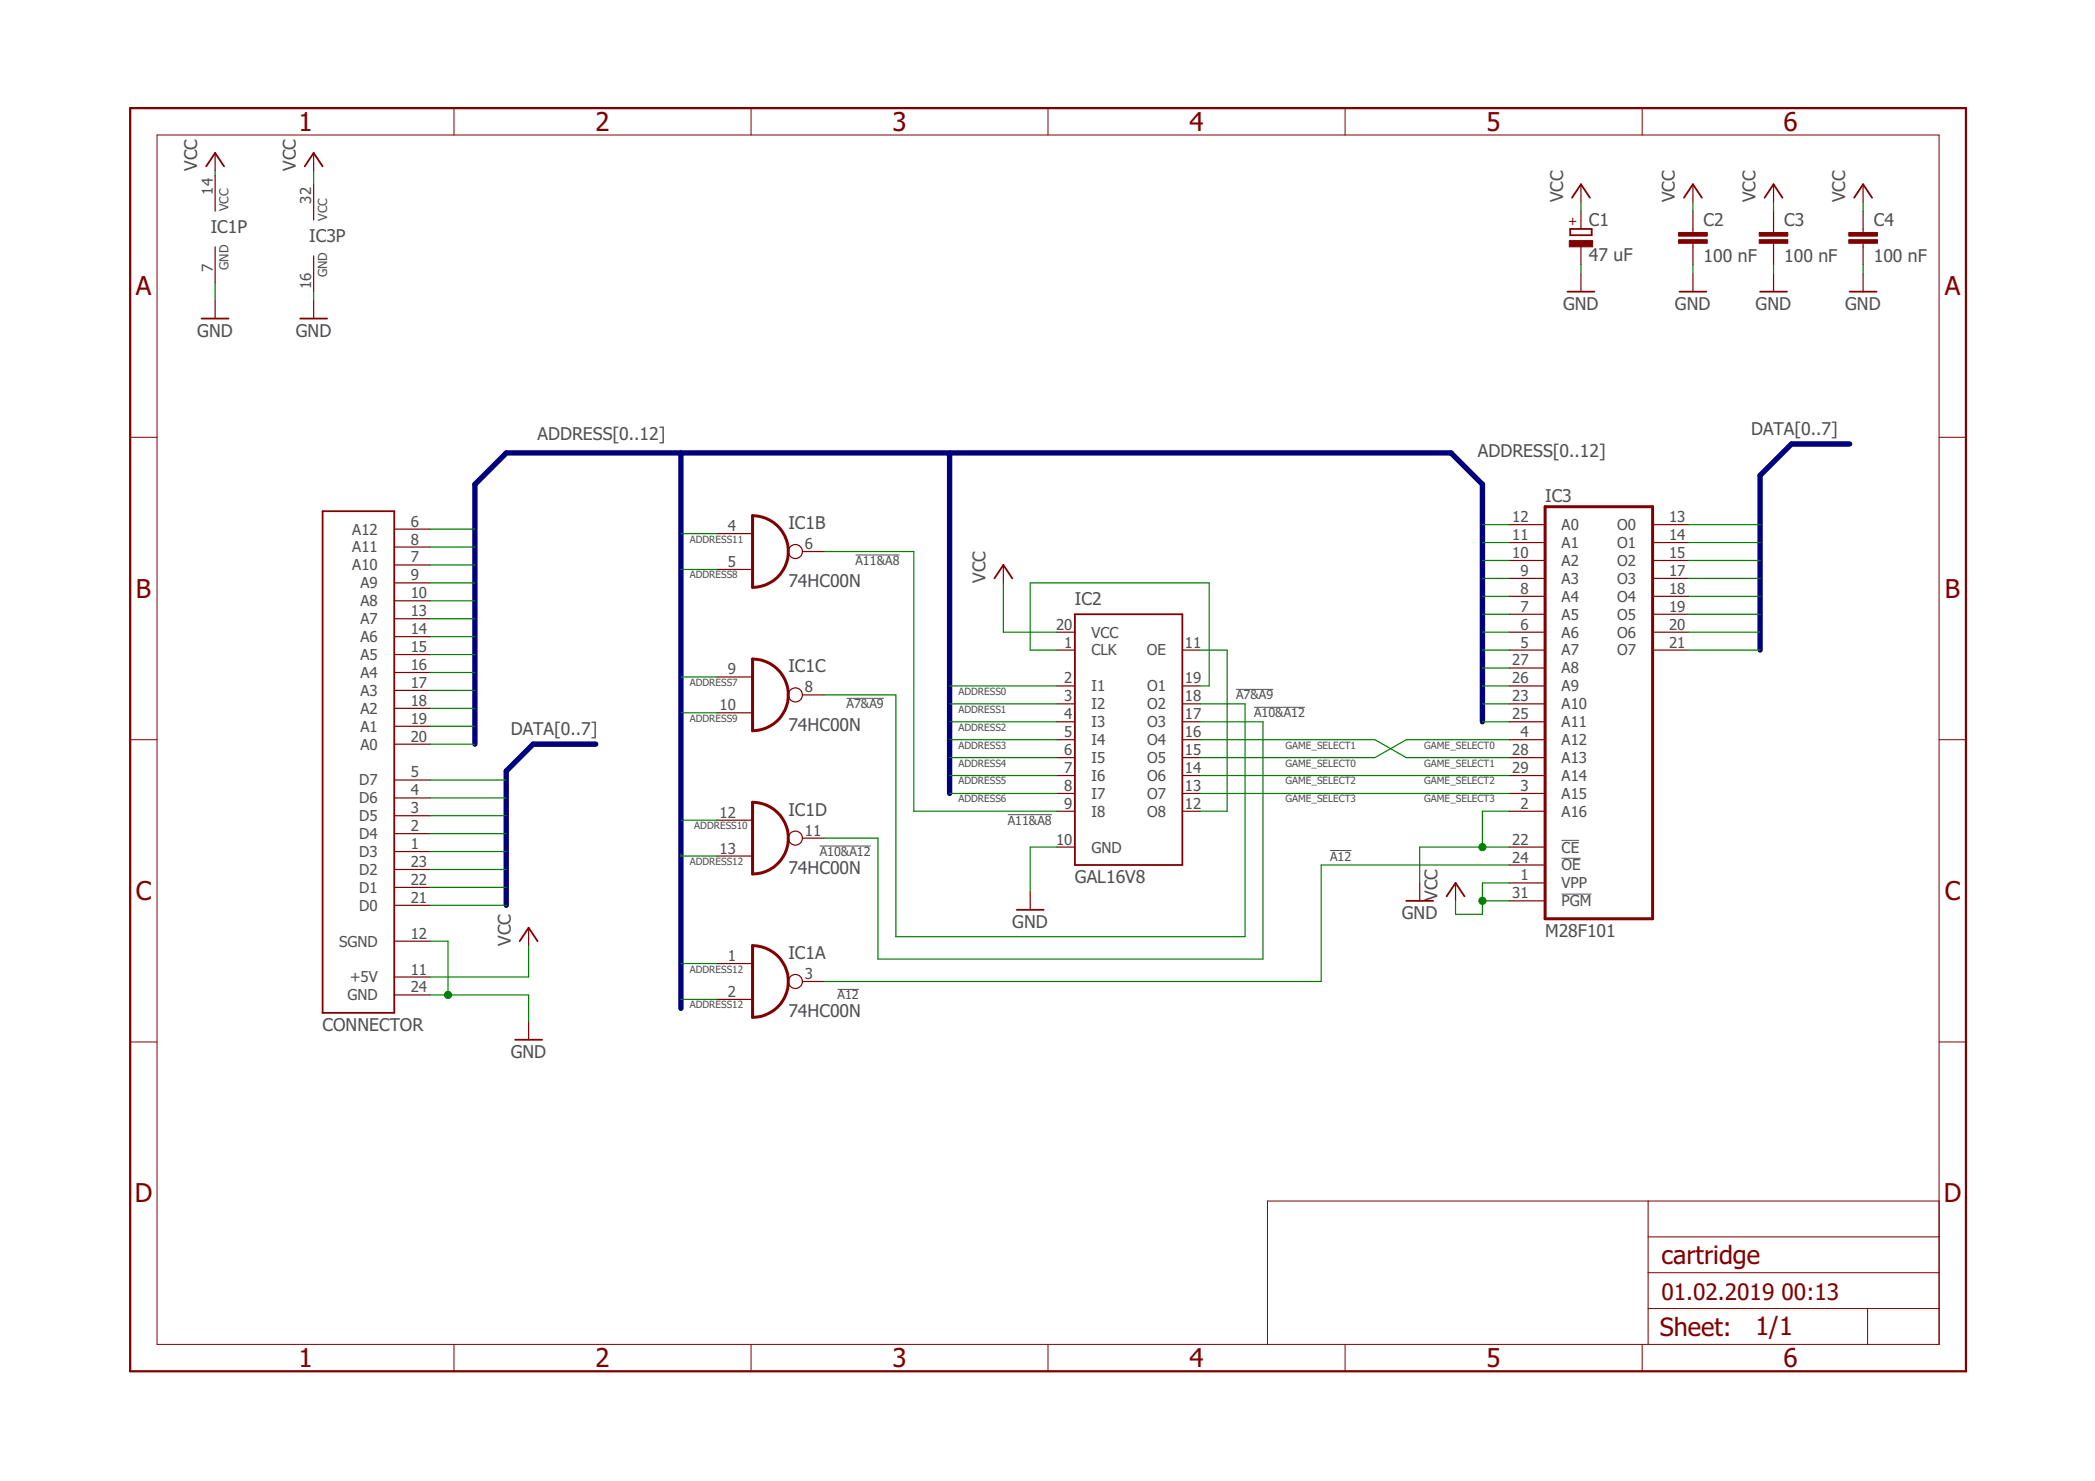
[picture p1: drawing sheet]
<svg xmlns="http://www.w3.org/2000/svg" width="297mm" height="210mm" viewBox="0 0 297 210" stroke-linecap="round" stroke-linejoin="round" font-family="sans-serif">
<path d="M121.3 78.7h6.3M120 99h5.3M175.3 97.7h5.2M116.2 119.9h7.2M142.9 115.5h6.2M177.8 100.2h7.2M221.4 119.1h2.5M188.6 120.5h3M221.4 121.6h2.7M221.4 126.7h4.3M118.8 140.2h3" fill="none" stroke="#505050" stroke-width=".14"/>
<g fill="none" stroke="#800000" stroke-width=".25">
<path d="M29.2 23.6l1.3-1.9 1.3 1.9M43.2 23.6l1.3-1.9 1.2 1.9M222.6 32.4h3.1v.9h-3.1zM222.9 28l1.3-1.9 1.2 1.9M238.8 28l1.2-1.9 1.3 1.9M250.2 28l1.3-1.9 1.2 1.9M262.9 28l1.3-1.9 1.2 1.9M28.6 45.1h3.8M42.6 45.1h3.8M222.2 41.3h3.9M238.1 41.3h3.8M249.6 41.3h3.8"/>
<path d="M262.3 41.3h3.8M45.7 72.5h10.2v71.1h-10.2zM141 82l1.3-1.9 1.2 1.9M152.4 87.1h15.2v35.5h-15.2zM73.7 133.4l1.3-1.9 1.2 1.9M144.2 128.9h3.8M199.4 127.7h3.8M205.1 127l1.3-1.9 1.2 1.9M73 147.4h3.9"/>
</g>
<g fill="none" stroke="#800000" stroke-width=".17">
<path d="M30.5 21.7v2.5M30.5 24.8v5.1M30.5 35v5.1M44.5 21.7v2.5M44.5 26.1v5.1M44.5 36.3v5M224.2 26.1v2.6M224.2 29.9v2.5M224.2 35v2.5M224.2 38.8v2.5M240 26.1v2.6M240 29.9v3.1"/>
<path d="M240 34.5v3M240 38.8v2.5M251.5 26.1v2.6M251.5 29.9v3.1M251.5 34.5v3M251.5 38.8v2.5M264.2 26.1v2.6M264.2 29.9v3.1M264.2 34.5v3M264.2 38.8v2.5M30.5 42.6v2.5M44.5 42.6v2.5"/>
<path d="M55.9 77.5h5.1M55.9 75h5.1M101.6 75.6h5.1M113.7 78.2h3.2M214 79.4h5.1M214 76.9h5.1M214 74.4h5.1M234.3 79.4h5.1M234.3 76.9h5.1M234.3 74.4h5.1M55.9 97.9h5.1M55.9 95.3h5.1"/>
<path d="M55.9 92.8h5.1M55.9 90.2h5.1M55.9 87.7h5.1M55.9 85.2h5.1M55.9 82.6h5.1M55.9 80.1h5.1M101.6 80.7h5.1M101.6 95.9h5.1M113.7 98.5h3.2M142.3 80.1v2.5M149.9 92.1h2.5M149.9 97.2h2.5"/>
<path d="M149.9 99.8h2.5M149.9 89.6h2.5M167.6 92.1h2.6M167.6 97.2h2.6M167.6 99.8h2.6M214 92.1h5.1M214 97.2h5.1M214 99.8h5.1M214 89.6h5.1M214 87.1h5.1M214 84.5h5.1M214 82h5.1"/>
<path d="M214 94.7h5.1M234.3 92.1h5.1M234.3 89.6h5.1M234.3 87.1h5.1M234.3 84.5h5.1M234.3 82h5.1M55.9 105.5h5.1M55.9 102.9h5.1M55.9 100.4h5.1M55.9 110.6h5.1M55.9 113.1h5.1M55.9 115.6h5.1"/>
<path d="M55.9 118.2h5.1M101.6 101h5.1M101.6 116.2h5.1M113.7 118.8h3.2M149.9 102.3h2.5M149.9 104.8h2.5M149.9 107.4h2.5M149.9 109.9h2.5M149.9 112.5h2.5M149.9 115h2.5M167.6 102.3h2.6M167.6 104.8h2.6"/>
<path d="M167.6 107.4h2.6M167.6 109.9h2.6M167.6 112.5h2.6M167.6 115h2.6M214 102.3h5.1M214 104.8h5.1M214 107.4h5.1M214 109.9h5.1M214 112.5h5.1M214 115h5.1M55.9 120.7h5.1M55.9 123.2h5.1"/>
<path d="M55.9 125.8h5.1M55.9 128.3h5.1M55.9 138.5h5.1M55.9 133.4h5.1M75 131.5v2.5M101.6 136.6h5.1M101.6 121.3h5.1M113.7 139.1h3.2M146.1 126.4v2.5M149.9 120.1h2.5M201.3 125.1v2.6M206.4 125.1v2.6"/>
<path d="M214 120.1h5.1M214 125.1h5.1M214 122.6h5.1M214 127.7h5.1M55.9 141h5.1M75 144.8v2.6M101.6 141.6h5.1"/>
<circle cx="112.8" cy="78.2" r=".99"/>
<circle cx="112.8" cy="98.5" r=".99"/>
<circle cx="112.8" cy="118.8" r=".99"/>
<circle cx="112.8" cy="139.1" r=".99"/>
</g>
<path d="M106.7 73.1a5.1 5.1 0 0 1 5.1 5.1 5.1 5.1 0 0 1-5.1 5zM219.1 71.8h15.2v58.4h-15.2zM106.7 93.4a5.1 5.1 0 0 1 5.1 5.1 5.1 5.1 0 0 1-5.1 5.1zM106.7 113.7a5.1 5.1 0 0 1 5.1 5.1 5.1 5.1 0 0 1-5.1 5.1zM106.7 134a5.1 5.1 0 0 1 5.1 5.1 5.1 5.1 0 0 1-5.1 5.1z" fill="none" stroke="#800000" stroke-width=".42"/>
<g fill="none" stroke="#800000" stroke-width=".14">
<path d="M22.3 19.1h252.6v171.4h-252.6zM64.4 15.3v3.8M106.5 15.3v3.8M148.6 15.3v3.8M190.7 15.3v3.8M232.8 15.3v3.8M18.5 62h3.8M274.9 62h3.8M18.5 104.8h3.8M274.9 104.8h3.8M18.5 147.7h3.8M274.9 147.7h3.8"/>
<path d="M233.7 170.2v20.3M233.7 175.3h41.2M274.9 170.2h-95.2v20.3M64.4 190.5v3.9M106.5 190.5v3.9M148.6 190.5v3.9M190.7 190.5v3.9M232.8 190.5v3.9M233.7 185.5h41.2M233.7 180.4h41.2M264.8 185.5v5"/>
</g>
<path d="M18.5 15.3h260.2v179.1h-260.2z" fill="none" stroke="#800000" stroke-width=".32"/>
<g fill="#800000" stroke="#800000" stroke-width=".14">
<path d="M222.5 34.1h3.3v.9h-3.3z"/>
<path d="M238 34h4.1v.5h-4.1z"/>
<path d="M238 33h4.1v.5h-4.1z"/>
<path d="M249.4 34h4.1v.5h-4.1z"/>
<path d="M249.4 33h4.1v.5h-4.1z"/>
<path d="M262.1 34h4.1v.5h-4.1z"/>
<path d="M262.1 33h4.1v.5h-4.1z"/>
</g>
<path d="M96.5 64.2v78.7M134.6 64.2v48.3M262.3 62.9h-8.3l-4.4 4.5v24.7M84.5 105.5h-8.9l-3.8 3.8v19M210.2 102.3v-33.7l-4.5-4.4h-133.9l-4.5 4.4v36.9" fill="none" stroke="#000080" stroke-width=".76"/>
<g fill="none" stroke="#008000" stroke-width=".17">
<path d="M30.5 24.2v.6M44.5 24.2v1.9M224.2 28.7v1.2M224.2 37.5v1.3M240 28.7v1.2M240 37.5v1.3M251.5 28.7v1.2M251.5 37.5v1.3M264.2 28.7v1.2M264.2 37.5v1.3M30.5 40.1v2.5M44.5 41.3v1.3"/>
<path d="M61 77.5h6.3M61 75h6.3M96.5 75.6h5.1M116.9 78.2h12.7v36.8h20.3M210.2 74.4h3.8M210.2 76.9h3.8M210.2 79.4h3.8M239.4 74.4h10.2M239.4 76.9h10.2M239.4 79.4h10.2M61 80.1h6.3M61 82.6h6.3"/>
<path d="M61 85.2h6.3M61 87.7h6.3M61 90.2h6.3M61 92.8h6.3M61 95.3h6.3M61 97.9h6.3M96.5 80.7h5.1M96.5 95.9h5.1M116.9 98.5h10.1v34.3h49.5v-33h-6.3M134.6 99.8h15.3M134.6 97.2h15.3M142.3 82.6v7h7.6"/>
<path d="M149.9 92.1h-3.8v-9.5h25.3v14.6h-1.2M170.2 92.1h3.8v22.9h-3.8M210.2 89.6h3.8M210.2 82h3.8M210.2 84.5h3.8M210.2 87.1h3.8M210.2 92.1h3.8M210.2 99.8h3.8M210.2 97.2h3.8M210.2 94.7h3.8M239.4 89.6h10.2M239.4 82h10.2"/>
<path d="M239.4 84.5h10.2M239.4 87.1h10.2M239.4 92.1h10.2M61 118.2h10.8M61 115.6h10.8M61 113.1h10.8M61 110.6h10.8M61 100.4h6.3M61 102.9h6.3M61 105.5h6.3M96.5 116.2h5.1M96.5 101h5.1"/>
<path d="M134.6 102.3h15.3M134.6 112.5h15.3M134.6 109.9h15.3M134.6 107.4h15.3M134.6 104.8h15.3M170.2 102.3h8.9v33.6h-54.6v-17.1h-7.6M170.2 112.5h43.8M170.2 109.9h43.8M170.2 104.8h24.7l4.5 2.6h14.6M210.2 102.3h3.8M214 115h-3.8v5.1M214 104.8h-14.6l-4.5 2.6h-24.7"/>
<path d="M61 133.4h2.5v7.6M61 128.3h10.8M61 125.8h10.8M61 123.2h10.8M61 120.7h10.8M75 134v4.5h-14M96.5 136.6h5.1M96.5 121.1v.2h5.1M149.9 120.1h-3.8v6.3M210.2 127.7h3.8M214 122.6h-26.7v16.5h-70.4M214 125.1h-3.8v4.5h-3.8v-1.9"/>
<path d="M214 120.1h-12.7v5M61 141h14v3.8M96.5 141.6h5.1"/>
</g>
<g fill="#008000" stroke="#008000" stroke-width=".14">
<circle cx="210.2" cy="127.7" r=".51"/>
<circle cx="210.2" cy="120.1" r=".51"/>
<circle cx="63.5" cy="141" r=".51"/>
</g>
<g font-size="3.7" fill="#800000">
<text x="42.3" y="18.5">1</text>
<text x="84.4" y="18.5">2</text>
<text x="126.5" y="18.5">3</text>
<text x="168.7" y="18.5">4</text>
<text x="210.8" y="18.5">5</text>
<text x="252.9" y="18.5">6</text>
<text x="19.3" y="41.8">A</text>
<text x="275.7" y="41.8">A</text>
<text x="19.3" y="84.7">B</text>
<text x="275.8" y="84.7">B</text>
<text x="19.3" y="127.5">C</text>
<text x="275.7" y="127.5">C</text>
<text x="19.1" y="170.4">D</text>
<text x="275.6" y="170.4">D</text>
<text x="42.3" y="193.7">1</text>
<text x="84.4" y="193.7">2</text>
<text x="126.5" y="193.7">3</text>
<text x="168.7" y="193.7">4</text>
<text x="210.8" y="193.7">5</text>
<text x="252.9" y="193.7">6</text>
</g>
<g font-size="3.6" fill="#800000">
<text x="235.6" y="179.1">cartridge</text>
<text x="235.3" y="189.4">Sheet:</text>
<text x="248.9" y="189.3">1/1</text>
</g>
<g font-size="3.2" fill="#800000">
<text x="235.6" y="184.2">01.02.2019</text>
<text x="252.6" y="184.2">00:13</text>
</g>
<g font-size="2.5" fill="#505050">
<text x="28" y="24.2" transform="rotate(-90 28 24.2)">VCC</text>
<text x="41.9" y="24.2" transform="rotate(-90 41.9 24.2)">VCC</text>
<text x="221.6" y="28.6" transform="rotate(-90 221.6 28.6)">VCC</text>
<text x="237.5" y="28.6" transform="rotate(-90 237.5 28.6)">VCC</text>
<text x="248.9" y="28.6" transform="rotate(-90 248.9 28.6)">VCC</text>
<text x="261.6" y="28.6" transform="rotate(-90 261.6 28.6)">VCC</text>
<text x="29.9" y="33.1">IC1P</text>
<text x="43.8" y="34.4">IC3P</text>
<text x="225.3" y="32">C1</text>
<text x="241.5" y="32.1">C2</text>
<text x="253" y="32.1">C3</text>
<text x="265.7" y="32.1">C4</text>
<text x="225.3" y="37.1">47 uF</text>
<text x="241.5" y="37.2">100 nF</text>
<text x="253" y="37.2">100 nF</text>
<text x="265.7" y="37.2">100 nF</text>
<text x="28" y="47.7">GND</text>
<text x="41.9" y="47.7">GND</text>
<text x="221.6" y="43.9">GND</text>
<text x="237.5" y="43.9">GND</text>
<text x="248.9" y="43.9">GND</text>
<text x="261.6" y="43.9">GND</text>
<text x="76.2" y="62.3">ADDRESS[0..12]</text>
<text x="209.5" y="64.8">ADDRESS[0..12]</text>
<text x="248.3" y="61.7">DATA[0..7]</text>
<text x="219.1" y="71.2">IC3</text>
<text x="111.8" y="75">IC1B</text>
<text x="111.8" y="83.2">74HC00N</text>
<text x="139.7" y="82.6" transform="rotate(-90 139.7 82.6)">VCC</text>
<text x="152.4" y="85.8">IC2</text>
<text x="111.8" y="95.3">IC1C</text>
<text x="72.4" y="104.2">DATA[0..7]</text>
<text x="111.8" y="103.6">74HC00N</text>
<text x="111.8" y="115.6">IC1D</text>
<text x="111.8" y="123.9">74HC00N</text>
<text x="152.4" y="125.1">GAL16V8</text>
<text x="143.5" y="131.5">GND</text>
<text x="198.8" y="130.2">GND</text>
<text x="203.8" y="127.7" transform="rotate(-90 203.8 127.7)">VCC</text>
<text x="72.4" y="134" transform="rotate(-90 72.4 134)">VCC</text>
<text x="111.8" y="135.9">IC1A</text>
<text x="219.1" y="132.8">M28F101</text>
<text x="45.7" y="146.1">CONNECTOR</text>
<text x="72.4" y="149.9">GND</text>
<text x="111.8" y="144.2">74HC00N</text>
</g>
<g font-size="2.1" fill="#505050">
<text x="30.2" y="27.6" transform="rotate(-90 30.2 27.6)">14</text>
<text x="44.1" y="28.9" transform="rotate(-90 44.1 28.9)">32</text>
<text x="30.2" y="38.5" transform="rotate(-90 30.2 38.5)">7</text>
<text x="44.1" y="40.9" transform="rotate(-90 44.1 40.9)">16</text>
<text x="50" y="75.8">A12</text>
<text x="58.2" y="77.2">8</text>
<text x="58.2" y="74.6">6</text>
<text x="103.2" y="75.3">4</text>
<text x="114.1" y="77.8">6</text>
<text x="214.4" y="76.5">11</text>
<text x="214.4" y="74">12</text>
<text x="221.4" y="77.7">A1</text>
<text x="221.4" y="75.1">A0</text>
<text x="229.3" y="75.1">O0</text>
<text x="229.3" y="77.7">O1</text>
<text x="236.6" y="74">13</text>
<text x="236.6" y="76.5">14</text>
<text x="50" y="80.8">A10</text>
<text x="50" y="78.3">A11</text>
<text x="51.1" y="83.4">A9</text>
<text x="58.2" y="82.3">9</text>
<text x="58.2" y="79.7">7</text>
<text x="103.2" y="80.4">5</text>
<text x="214.4" y="79.1">10</text>
<text x="215.6" y="81.6">9</text>
<text x="221.4" y="82.7">A3</text>
<text x="221.4" y="80.2">A2</text>
<text x="229.3" y="80.2">O2</text>
<text x="229.3" y="82.7">O3</text>
<text x="236.6" y="79.1">15</text>
<text x="236.6" y="81.6">17</text>
<text x="51.1" y="88.5">A7</text>
<text x="51.1" y="85.9">A8</text>
<text x="58.2" y="89.9">14</text>
<text x="58.2" y="87.3">13</text>
<text x="58.2" y="84.8">10</text>
<text x="149.7" y="89.2">20</text>
<text x="215.6" y="89.2">6</text>
<text x="215.6" y="86.7">7</text>
<text x="215.6" y="84.2">8</text>
<text x="221.4" y="87.8">A5</text>
<text x="221.4" y="85.3">A4</text>
<text x="229.3" y="85.3">O4</text>
<text x="229.3" y="87.8">O5</text>
<text x="236.6" y="84.2">18</text>
<text x="236.6" y="86.7">19</text>
<text x="236.6" y="89.2">20</text>
<text x="51.1" y="93.5">A5</text>
<text x="51.1" y="91">A6</text>
<text x="58.2" y="95">16</text>
<text x="58.2" y="92.4">15</text>
<text x="103.2" y="95.6">9</text>
<text x="150.9" y="91.8">1</text>
<text x="154.7" y="92.9">CLK</text>
<text x="154.7" y="90.4">VCC</text>
<text x="162.6" y="92.9">OE</text>
<text x="168" y="91.8">11</text>
<text x="214.4" y="94.3">27</text>
<text x="215.6" y="91.8">5</text>
<text x="221.4" y="92.9">A7</text>
<text x="221.4" y="90.4">A6</text>
<text x="221.4" y="95.4">A8</text>
<text x="229.3" y="90.4">O6</text>
<text x="229.3" y="92.9">O7</text>
<text x="236.6" y="91.8">21</text>
<text x="51.1" y="101.1">A2</text>
<text x="51.1" y="98.6">A3</text>
<text x="51.1" y="96.1">A4</text>
<text x="58.2" y="100">18</text>
<text x="58.2" y="97.5">17</text>
<text x="102" y="100.7">10</text>
<text x="114.1" y="98.1">8</text>
<text x="150.9" y="96.9">2</text>
<text x="150.9" y="99.4">3</text>
<text x="150.9" y="101.9">4</text>
<text x="154.7" y="98">I1</text>
<text x="154.7" y="100.5">I2</text>
<text x="162.6" y="98">O1</text>
<text x="162.6" y="100.5">O2</text>
<text x="168" y="96.9">19</text>
<text x="168" y="99.4">18</text>
<text x="168" y="101.9">17</text>
<text x="214.4" y="99.4">23</text>
<text x="214.4" y="101.9">25</text>
<text x="214.4" y="96.9">26</text>
<text x="221.4" y="100.5">A10</text>
<text x="221.4" y="98">A9</text>
<text x="51.1" y="106.2">A0</text>
<text x="51.1" y="103.7">A1</text>
<text x="58.2" y="105.1">20</text>
<text x="58.2" y="102.6">19</text>
<text x="150.9" y="104.5">5</text>
<text x="150.9" y="107">6</text>
<text x="154.7" y="103.1">I3</text>
<text x="154.7" y="105.6">I4</text>
<text x="162.6" y="103.1">O3</text>
<text x="162.6" y="105.6">O4</text>
<text x="168" y="104.5">16</text>
<text x="168" y="107">15</text>
<text x="214.4" y="107">28</text>
<text x="215.6" y="104.5">4</text>
<text x="221.4" y="105.6">A12</text>
<text x="221.4" y="103.1">A11</text>
<text x="50.9" y="111.3">D7</text>
<text x="50.9" y="113.8">D6</text>
<text x="58.2" y="110.2">5</text>
<text x="58.2" y="112.7">4</text>
<text x="150.9" y="109.6">7</text>
<text x="150.9" y="112.1">8</text>
<text x="154.7" y="108.1">I5</text>
<text x="154.7" y="110.7">I6</text>
<text x="154.7" y="113.2">I7</text>
<text x="162.6" y="108.1">O5</text>
<text x="162.6" y="110.7">O6</text>
<text x="162.6" y="113.2">O7</text>
<text x="168" y="109.6">14</text>
<text x="168" y="112.1">13</text>
<text x="214.4" y="109.6">29</text>
<text x="215.6" y="112.1">3</text>
<text x="221.4" y="113.2">A15</text>
<text x="221.4" y="108.1">A13</text>
<text x="221.4" y="110.7">A14</text>
<text x="50.9" y="116.4">D5</text>
<text x="50.9" y="118.9">D4</text>
<text x="58.2" y="115.3">3</text>
<text x="58.2" y="117.8">2</text>
<text x="102" y="115.9">12</text>
<text x="114.1" y="118.4">11</text>
<text x="149.7" y="119.7">10</text>
<text x="150.9" y="114.6">9</text>
<text x="154.7" y="115.7">I8</text>
<text x="162.6" y="115.7">O8</text>
<text x="168" y="114.6">12</text>
<text x="214.4" y="119.7">22</text>
<text x="215.6" y="114.6">2</text>
<text x="221.4" y="115.7">A16</text>
<text x="50.9" y="121.5">D3</text>
<text x="50.9" y="124">D2</text>
<text x="58.2" y="120.3">1</text>
<text x="58.2" y="122.9">23</text>
<text x="58.2" y="125.4">22</text>
<text x="102" y="121">13</text>
<text x="154.7" y="120.8">GND</text>
<text x="214.4" y="122.3">24</text>
<text x="215.6" y="124.8">1</text>
<text x="221.4" y="125.9">VPP</text>
<text x="221.4" y="120.8">CE</text>
<text x="221.4" y="123.4">OE</text>
<text x="50.9" y="126.5">D1</text>
<text x="50.9" y="129.1">D0</text>
<text x="58.2" y="128">21</text>
<text x="214.4" y="127.3">31</text>
<text x="221.4" y="128.4">PGM</text>
<text x="48.1" y="134.2">SGND</text>
<text x="58.2" y="133">12</text>
<text x="103.2" y="136.2">1</text>
<text x="49.3" y="141.8">GND</text>
<text x="49.6" y="139.2">+5V</text>
<text x="58.2" y="138.1">11</text>
<text x="58.2" y="140.7">24</text>
<text x="103.2" y="141.3">2</text>
<text x="114.1" y="138.8">3</text>
</g>
<g font-size="1.8" fill="#505050">
<text x="32.4" y="29.9" transform="rotate(-90 32.4 29.9)">VCC</text>
<text x="46.4" y="31.3" transform="rotate(-90 46.4 31.3)">VCC</text>
<text x="32.4" y="38.3" transform="rotate(-90 32.4 38.3)">GND</text>
<text x="46.4" y="39.3" transform="rotate(-90 46.4 39.3)">GND</text>
<text x="121.3" y="80.1">A11&amp;A8</text>
<text x="120" y="100.4">A7&amp;A9</text>
<text x="175.3" y="99.1">A7&amp;A9</text>
<text x="177.8" y="101.7">A10&amp;A12</text>
<text x="142.9" y="116.9">A11&amp;A8</text>
<text x="116.2" y="121.3">A10&amp;A12</text>
<text x="188.6" y="122">A12</text>
<text x="118.8" y="141.7">A12</text>
</g>
<text font-size="1.8" fill="#800000" x="223.6" y="32.1" transform="rotate(-90 223.6 32.1)">+</text>
<g font-size="1.4" fill="#505050">
<text x="97.8" y="76.9">ADDRESS11</text>
<text x="97.8" y="82">ADDRESS8</text>
<text x="97.8" y="97.2">ADDRESS7</text>
<text x="135.9" y="101">ADDRESS1</text>
<text x="135.9" y="98.5">ADDRESS0</text>
<text x="97.8" y="102.3">ADDRESS9</text>
<text x="135.9" y="106.1">ADDRESS3</text>
<text x="135.9" y="103.6">ADDRESS2</text>
<text x="182.2" y="106.1">GAME_SELECT1</text>
<text x="201.9" y="106.1">GAME_SELECT0</text>
<text x="135.9" y="113.7">ADDRESS6</text>
<text x="135.9" y="111.2">ADDRESS5</text>
<text x="135.9" y="108.6">ADDRESS4</text>
<text x="182.2" y="108.6">GAME_SELECT0</text>
<text x="182.2" y="111.2">GAME_SELECT2</text>
<text x="182.2" y="113.7">GAME_SELECT3</text>
<text x="201.9" y="108.6">GAME_SELECT1</text>
<text x="201.9" y="111.2">GAME_SELECT2</text>
<text x="201.9" y="113.7">GAME_SELECT3</text>
<text x="98.4" y="117.5">ADDRESS10</text>
<text x="97.8" y="122.6">ADDRESS12</text>
<text x="97.8" y="137.8">ADDRESS12</text>
<text x="97.8" y="142.9">ADDRESS12</text>
</g>
</svg>
